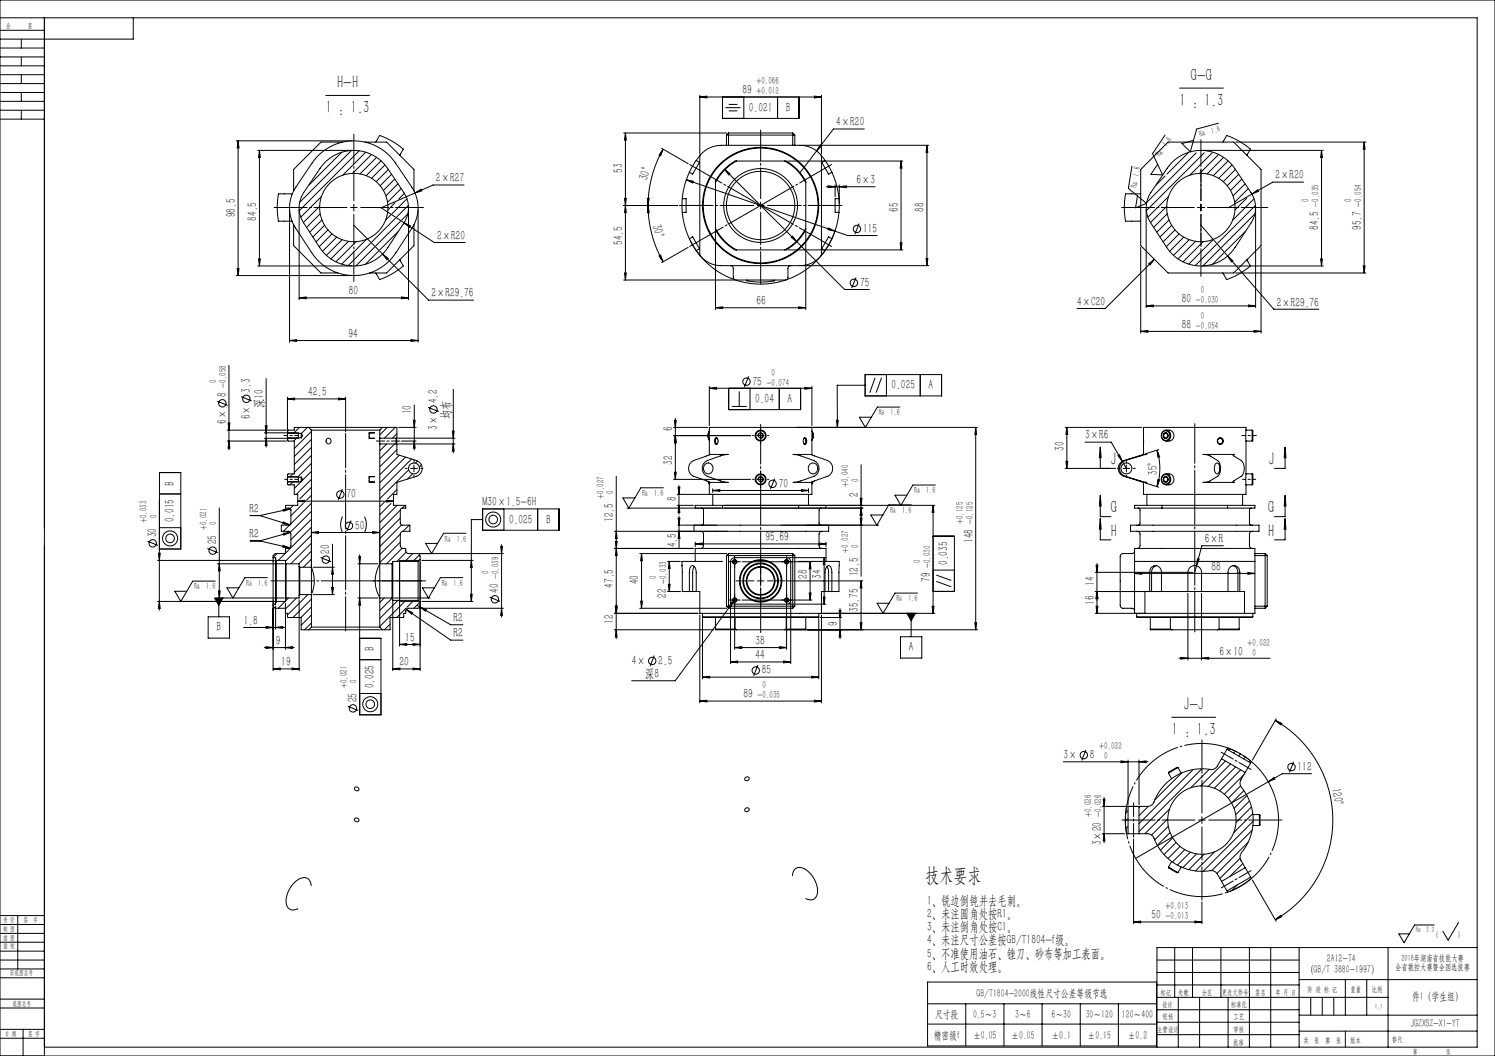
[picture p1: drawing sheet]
<svg xmlns="http://www.w3.org/2000/svg" width="841mm" height="594mm" viewBox="0 0 841 594" stroke-linecap="round" stroke-linejoin="round" font-family="sans-serif">
<g fill="none" stroke="#000" stroke-width=".56">
<path d="M0 0h841v594h-841zM0 10h831v579h-806M0 17h25M25 10v584M75 10v12h-75M0 32h25M0 27h25M0 37h25M12 22v5M12 32v5M0 42h25M0 52h25"/>
<path d="M0 47h25M0 57h25M12 42v5M12 52v5M183 54h25M394 55l4-1v1zM394 55h68M394 54v33M406 55v12h43v-12M410 59h5M418 55v12M437 55v12"/>
<path d="M458 54l4 1h-4zM462 54v33M664 50h24M0 62h25M0 67h25M12 62v5M133 79h65M134 79v76M134 79v4h-1zM193 80h-12l-16 15v12M205 80h12l16 15v12M211 80l2-3a27 27 0 0 1 14 7l-2 3"/>
<path d="M351 75h58M352 75v4h-1zM352 75v83M408 61h9M409 76v6M409 76h38M410 75h36M410 75v7M410 75l-1 1M410 62h5M446 75v7M446 75l1 1"/>
<path d="M447 76v6M486 73h-17l-19 24M655 76l-7 10 6 12h-7l4-6M685 69l-12 4-3 12-5-4 6-2M688 80l2-3a27 27 0 0 1 13 7l-2 3M695 80h73M767 80v74M767 80l1 4h-1zM145 85h53M146 85v65M146 85v4h-1zM179 87a28 28 0 0 1 43 5l10 13a21 21 0 0 1 0 23l-9 14a28 28 0 0 1-48 0l-9-14a21 21 0 0 1 0-23l10-13z"/>
<path d="M184 91a23 23 0 0 1 34 4l9 13a15 15 0 0 1 0 17l-9 14a23 23 0 0 1-38 0l-9-14a16 16 0 0 1 0-17l9-13zM192 86l-18 18M198 85l-29 29M202 85l-34 34M206 86l-13 13M209 87l-11 11M212 89l-9 9M214 90l-8 9M217 93l-8 7M218 95l-6 7M220 98l-6 6M372 83l15 9"/>
<path d="M373 84l-1 4-1-1zM373 84a63 63 0 0 0-8 32M388 97a44 44 0 0 0-4 15M392 90l-4 7M392 90l1 1-3 7-2-1M394 88a15 15 0 0 1 12-6h44a15 15 0 0 1 12 6M394 88l-2 2M394 88v56M407 95l6-4h29a29 29 0 0 1 11 11v27a29 29 0 0 1-11 12h-29a29 29 0 0 1-11-12v-27zM407 95l4 3h-1zM407 95l68 68h14M414 91a28 28 0 0 0-12 12"/>
<path d="M442 91a28 28 0 0 1 11 12M443 91h65M451 82h71M461 81l1 1-3 3zM462 88l2 2M462 88v56M464 90l4 7M464 90l-2 1 4 7 2-1M468 97a44 44 0 0 1 4 15M507 91v4h-1zM507 91v50M521 82l1 4h-1z"/>
<path d="M521 82v67M637 93l-2 13 10 8-6 3 1-7M642 95l15-15h37l15 15v43l-15 16h-37l-15-16zM655 99l-5 5M660 91a23 23 0 0 1 35 4l9 13a15 15 0 0 1 0 17l-9 14a23 23 0 0 1-39 0l-9-14a16 16 0 0 1 0-17l10-13zM668 86l-12 12M673 86l-28 28M677 85h67M677 86l-32 33M682 86l-13 13M686 87l-11 11M688 89l-9 9"/>
<path d="M691 90l-8 9M693 93l-7 7M695 95l-7 7M697 98l-7 6M743 85v65M743 85l1 4h-1zM163 118v75M164 109h-7a29 29 0 0 0 0 15h7M168 118v51M180 116l-9 9M181 111l-12 11M197 117h4"/>
<path d="M199 115v4M222 101l-6 6M222 114l-4 4M224 103l-7 7M226 106l-8 8M228 109l-4 3M229 112l-9 8M230 116l-7 6M230 118v51M233 109l4-3v1zM235 118v75M261 104h-17l-30 13 30 19h18"/>
<path d="M351 112h1v4zM352 116v4h-1zM364 112h1v4zM365 116v4h-1zM365 116a64 64 0 0 0 8 31M381 116h-30M384 119a44 44 0 0 0 4 15M384 112v7M384 112h2v7h-2M386 101l4 1v1zM386 101l91 31h16M426 116h4"/>
<path d="M428 114v4M465 105h27M466 105h4l-4 1zM470 104v7M472 119a44 44 0 0 1-4 15M472 112v7M472 112h-2v7h2M472 105h4v1zM472 104v11M642 109h-8a28 28 0 0 0 0 15h8M645 118v55M656 116l-9 9"/>
<path d="M657 111l-11 11M674 117h3M676 115v4M699 101l-7 6M700 103l-6 7M701 111l-6 7M702 106l-7 8M704 109l3-2 1 1zM704 109l-13 8M705 112l-12 12M706 116l-21 21M706 118v55"/>
<path d="M733 102h-17l-12 7M165 126v12l16 16h9M180 120l-8 8M181 124l-7 7M183 127l-7 6M185 129l-7 7M187 132l-7 7M189 133l-8 8M192 135l-8 9M196 136l-10 10M199 127l16 16M200 136l-11 11"/>
<path d="M206 135l-14 14M208 137l-12 12M211 139l-11 11M220 121l-3 3M222 123l-13 13M224 130l-10 11M225 125l-14 13M227 126h.1M227 125l4 2-1 1zM229 120l-3 4M233 126v12l-16 16h-9M387 139l-15 9"/>
<path d="M388 134l4 7M388 134l2-1 3 7-1 1M402 128a28 28 0 0 0 12 13M402 130v44M445 134l1-1 2 3zM453 128a28 28 0 0 1-11 13M453 130v44M466 128l4 2-4-1zM468 134l-4 7M468 134l-2-1-4 7 2 1M470 129a44 44 0 0 1-39 31 44 44 0 0 1-43-25M483 126l-2 6"/>
<path d="M506 137h1v4zM642 139v48M657 120l-8 8M658 124l-7 7M659 127l-6 6M661 129l-7 7M663 132l-7 7M666 133l-8 8M669 135l-9 9M673 136l-10 10M676 127l41 47h25M677 136l-11 11"/>
<path d="M682 135l-13 14M684 138l-12 11M686 140l-9 10h67M701 130l-12 12M706 120l-19 19M709 139v48M133 155h65M133 151h1v4zM145 150h53M145 146h1v4zM213 141l-7 8M215 143l3 2v1z"/>
<path d="M215 143l26 26h25M225 146l2 3a28 28 0 0 1-14 8l-2-3M351 158h62M351 154h1v4zM371 144l1-1 1 4zM392 141l2 3M394 144a17 17 0 0 0 12 5h44a17 17 0 0 0 12-5M411 149l1 2 1 6 1 1 28-1 1-1v-6l2-1M420 158a28 28 0 0 0 16 0M443 141h65M451 149h71M464 141l-2 3"/>
<path d="M482 156l-3 6M521 145h1l-1 4zM646 148l3-2-2 3zM649 146l-27 28h-16M688 142l-6 7M691 144l3 3h-1zM695 154h73M701 146l2 3a28 28 0 0 1-13 8l-2-3M743 146h1l-1 4zM767 150h1l-1 4zM168 168l4-1v1zM168 168h62"/>
<path d="M226 167l4 1h-4zM402 173h5v1zM402 173h51M449 173h4l-4 1zM645 172h4v1zM645 172h61M702 172h4l-4 1zM163 192l4-1v1zM163 192h72M231 191l4 1h-4zM642 186h4v1zM642 186h67"/>
<path d="M705 186h4l-4 1zM129 205v48M150 213v39M255 219v36M399 218h4v1zM399 218h58M399 217v22M410 218v12h40v-12M421 212l-2 6M422 218v12M438 218v12M453 218h4l-4 1z"/>
<path d="M457 217v22M487 211h43v12h-43zM487 217h-16v23M492 213l-3 8M496 213l-3 8M499 211v12M518 211v12M122 226l6 2M128 238h1v4zM136 223l6 3M149 239h1v4zM162 224h4v1z"/>
<path d="M162 223v22M162 224h32M190 224h4l-4 1zM194 223v20M233 236h1l-1 4zM233 228v25M241 229l6 3M379 236h1v4zM380 235v35M412 229h8M416 220v9M471 236h1l-1 4z"/>
<path d="M506 229h-12l-7 11-4-5h7M128 248h33M128 242h33M129 248v4h-1zM149 243h19v4h-19M150 247v4h-1zM162 246v2h4v19h-4v1M162 246h7M162 242v1M163 246l-1 1M167 246l-2 2M168 240l-3 4"/>
<path d="M169 244v2M169 244h-7v2M169 244l1 1-1 1M173 240l-3 4M174 240h41M174 240h-8v2h-4M174 240l1 2M175 242h39M175 242v91M175 243l-9 9M175 247l-9 10M175 252l-9 9"/>
<path d="M175 256l-9 10M211 243h-3v4h3M214 246v4M214 242v4M214 250v85M214 250h9M214 246h9M215 240h8v6M215 240l-1 2M218 250l-4 4M218 240l-4 5M222 250l-8 8"/>
<path d="M222 240l-6 6M223 246v4M223 250h.1M223 246h.1M223 250v6l11 3a5 5 0 0 1 3 4 5 5 0 0 1-3 5l-11 3v7h-2v6h7v2h-2M223 244l-2 2M223 253l-9 10M224 250h32M224 246h32M224 240h10M225 256l-11 11M226 248h8"/>
<path d="M228 257l-14 15M231 258l-17 18M233 248l1 4h-1zM235 259l-1 2M254 242h1v4zM255 250v4h-1zM379 245h43M379 240h19M380 245v4h-1zM389 260l10-4h11h-4l-8 3a5 5 0 0 0-3 4 5 5 0 0 0 3 5l8 3h4h-11l-9-3a5 5 0 0 1-1-8zM399 256v-16h58v16M399 243a5 5 0 0 0 0 5l-1-3z"/>
<path d="M403 246a1.8 1.8 0 0 1 1 2 1.8 1.8 0 0 1-1 2l-1-2zM404 247a1.6 1.6 0 0 0-2 1 1.6 1.6 0 0 0 2 2v-1M426 245h4M426 245a1.5 1.5 0 0 1 2-2 1.5 1.5 0 0 1 1 2 1.5 1.5 0 0 1-2 2M428 243v4M446 256h10l10 3a5 5 0 0 1 2 4 5 5 0 0 1-2 5l-10 3h-10h4l8-3a5 5 0 0 0 3-5 5 5 0 0 0-3-4l-9-3zM448 240h102M452 247a1.6 1.6 0 0 1 1 1 1.6 1.6 0 0 1-1 2v-1M452 246a1.9 1.9 0 0 1 2 2 1.9 1.9 0 0 1-2 2v-2zM457 243a4 4 0 0 1 0 5 5 5 0 0 0 0-5zM549 240v4h-1zM549 240v114"/>
<path d="M599 240h43M600 259h1l-1 4zM600 240l1 4h-1zM600 240v23M610 249h15l9 14M619 251v6h-1zM619 251v12M629 256h1l1 3zM643 256l-11 3a5 5 0 0 0-3 4 5 5 0 0 0 3 5l11 3M643 256h2l-12 3a5 5 0 0 0-3 4 5 5 0 0 0 3 5l12 3h-2M643 248v8M643 248v1"/>
<path d="M651 253l1 4h-1zM651 253a34 34 0 0 1 0 21M652 253l-8 2M654 243a2.8 2.8 0 0 1 4 0 2.8 2.8 0 0 1 0 4 2.8 2.8 0 0 1-4 0l-1-2zM656 242a3 3 0 0 1 4 2 3 3 0 0 1-2 4M656 248h2M677 256h17l4 3a7 7 0 0 1 0 9l-4 3h-17h3l5-3a7 7 0 0 0 0-9 12 12 0 0 0-8-3zM701 242v25M701 242v-2h-58v8M701 248h3M701 242h3M704 242v6"/>
<path d="M723 251v6h-1zM723 251v12h-6M90 278h12M90 266h12v43h-12zM162 271v2h4v5h1v6h-6v2h2l1 1-1 8h-5v4h4l2 1v7l-1 1h-2v3h-6l-1 2v1M162 268v3M162 271h7M162 268h7M162 268h6v3h-6M165 267l-2 1M165 271l-2 2M169 271l-3 4"/>
<path d="M169 268v3M169 268l1 2-1 1M175 261l-8 7M175 265l-5 6M175 270l-8 8M175 279l-2 2M175 274l-6 7M193 275l-3 6M211 268h-3v3h3M223 275l-5 6M230 264l-16 17M231 263h4"/>
<path d="M232 266l-3 3M233 262v3M237 262l-1 1M347 268v91M373 274h-12l-7 12-4-6h7M379 270h43M379 266h1v4zM381 278h19M381 274h1v4zM382 273v16M398 271l1 1zM399 271v7h58v-7"/>
<path d="M401 276l4-1v1zM401 275v2M401 278v6M401 276h54M426 270h4M426 270a1.5 1.5 0 0 1 2-2 1.5 1.5 0 0 1 1 2 1.5 1.5 0 0 1-2 1M428 268v4M436 269l-3 6M451 275l4 1h-4zM455 275v2M455 278v6M456 261a2.8 2.8 0 0 1 4 3 2.8 2.8 0 0 1-5 2v-3z"/>
<path d="M457 271v1v-1M484 261v63M526 273h-12l-7 11-4-5h7M599 263h29M619 279v6h-1zM619 279v12h6M632 263h4M634 262v3M644 272l8 2M645 278v6M651 270h1l-1 4zM654 267a2.9 2.9 0 0 1 5 3 2.8 2.8 0 0 1-5 2l-1-3z"/>
<path d="M656 267a3 3 0 0 1 4 2 3 3 0 0 1-2 4M656 273h2M684 261a1.5 1.5 0 0 1 2 0 1.5 1.5 0 0 1 0 2 2.5 2.5 0 0 1-2 3 5 5 0 0 1 0-5zM699 278v6M701 267v11h-58v-7M701 273h3M701 267h3M704 267v6M723 279v6h-1zM723 279v12h-6M90 282v61M90 297h12"/>
<path d="M123 286v50M141 290h5M146 290l17 5M158 295v1M159 287l4-1-3 2zM159 294l4 1h-4zM163 299l-17 5M163 286l-17 4M165 284l-2 2M167 282l4-1v1zM167 282h54M171 283l-7 7"/>
<path d="M175 283l-16 16M175 292l-11 12M175 297l-14 14M175 288l-12 11M175 300h39M175 300l4-1v1zM193 291a10 10 0 0 0 0 9M197 293l-2 6M205 291a10 10 0 0 1 0 9M210 299l4 1h-4zM216 282l-2 3M217 281l4 1h-4z"/>
<path d="M220 283l-6 7M223 284l-9 10M225 287v8h6v4h-4M225 287l-11 11M225 291l-11 12M226 295l-12 12M226 286l-1 1M227 299h-1l-1 1M228 284l-2 2M230 295l-3 4M262 300h-12l-7 11-4-5h7M271 286h43v12h-43z"/>
<path d="M271 292h-6v46M283 286v12M302 286v12M347 299v4h-1zM353 286h132M381 284h9M381 295h21M381 291h1v4zM382 284v4h-1zM382 299v4h-1zM382 290v18M394 299h1l1 1v7l-2 1"/>
<path d="M395 286l1 1v7l-1 1M406 284v2M449 284v2M453 295h13v4h-120M462 286l-1 1v7l1 1M462 299h-1v1v7l1 1M465 284v2M484 280h1l-1 4zM484 291h1l-1 4zM484 286l1 4h-1zM494 295h-104v4h13M513 284h-13l-7 11-3-5h7"/>
<path d="M525 284v4h-1zM525 284v61M526 284h-135v2M619 292v6h-1zM619 292v12h6M636 295h72v4h-72zM638 284h68v2h-68zM640 299h1v1v7l-1 1M640 286l1 1v7l-1 1M654 284v2M691 284v2M704 286l-1 1v7l1 1"/>
<path d="M704 299l-1 1v7l1 1M723 292v6h-1zM723 292v12h-6M83 304l6 3M89 315h65M89 311h1v4zM117 309l6 2M122 317h38M123 317l1 4h-1zM141 304h5M146 304l17 4M154 314v26h1v-1"/>
<path d="M154 314h1v1M155 315v24M155 315h.1M155 315v23M155 315h6v2M156 311l-2 3M159 307l4 1h-4zM159 300l4-1-3 2zM160 311l-3 4M161 317v20M161 317h.1M161 317v19"/>
<path d="M161 317h7v2M168 319v16M168 319h1M169 319v15M169 319h6M175 319l1 3a19 19 0 0 1-1 12M175 306l-11 11M175 310l-7 7M175 319h.1M175 301l-14 15M175 314l-4 5M176 319h12"/>
<path d="M180 314l6 2M187 306v28M187 319l1 4h-1zM201 317h12M202 313h1l-1 4zM202 312v90h12v-43h-12M221 317h-7l-1 1a19 19 0 0 0 1 18M221 317v19M221 317v20M221 317h.1M225 300l1 8h2v2l1 1 7 1v3M225 305l-11 11"/>
<path d="M225 300l-11 12M226 308l-9 9M228 311l-5 5M232 311l-4 5M235 316v22M235 316h-14v1M236 315h-11v48M236 311h47M236 312l-4 4M236 315v24l-1-1M236 315l-1 1M236 316v61"/>
<path d="M237 315h29M265 315l1 4h-1zM282 307h1l-1 4zM282 306v41M346 308h44M346 304h1v4zM347 308v4h-1zM360 311h49M361 311v4h-1zM361 311v31M375 316h8M376 316v17"/>
<path d="M376 316l1 4h-1zM391 319l-1 3v11M391 306l4-1v1zM391 316v-8h74v8M391 305v2M391 306h74M406 316h-22v17h4M409 313h38M409 313v28M410 311h36M410 311v31M410 311l-1 2"/>
<path d="M411 316h4M412 314h1h29a2.3 2.3 0 0 1 3 2v22a2.3 2.3 0 0 1-3 2h-29a2.3 2.3 0 0 1-2-2v-22zM413 314v51M417 316h40M442 314v51M444 314h21M446 311v31M446 311l1 2M447 313v28M449 316h23v17h-4M456 316v4h-1zM456 316v22"/>
<path d="M461 305l4 1h-4zM464 314v4h-1zM464 314v26M465 305v2M465 319l1 2v12M525 302h12v31h-12M617 318h1l-1 4zM617 317v28M638 310l-1 1h-6l-1 2v28l1 1h6l1 2M638 316h68M651 318l-2 1-1 2v12M673 318l-1 4"/>
<path d="M674 314h1l-2 4zM688 307h-12l-3 11M693 318l2 1 1 2v12M706 311h6M706 313h7M712 311v31M712 311l1 2M713 313v28M89 338h65M90 338v4h-1zM121 336h4l-2 5zM121 327h-13l-6 11-4-5h7"/>
<path d="M122 336h38M123 332h1l-1 4zM123 336v11M150 325h-12l-7 11-3-5h6M154 339v38M154 340v1M155 338v1M156 338l-1 1M160 338l-3 4M161 337v1h-6M161 339v26M161 336v1"/>
<path d="M162 336l-1 2M167 336l-6 7M168 335v1h-7M168 337v40M169 334h6M169 334l-1 1M173 334l-11 12M175 334v19M175 337l-10 10M176 334h12M187 330h1l-1 4zM201 336h12"/>
<path d="M202 336l1 4h-1zM214 336v17M214 336h7M216 336l-2 3M221 336v1M221 336l-7 7M221 337v40M221 338h14M222 336h20M224 338l-10 10M225 338h11M228 338l-14 14"/>
<path d="M233 338l-4 4M236 339l-3 3M237 338h29M260 325h-12l-7 11-3-5h6M265 334h1l-1 4zM275 336l6 2M360 338h1v4zM375 333h8M376 329h1l-1 4zM388 333v-12a2.2 2.2 0 0 1 2-3l1 1 1 3v11M388 333h4M392 333h2v12h68"/>
<path d="M411 339v34M411 338h4M413 338l-2 4-1-1zM413 338l-33 45h-25M414 337l-1 1M417 338h40M426 327h4M428 325v4M443 327h42M444 340h21M445 339v34M455 334h1v4z"/>
<path d="M463 336h1v4zM464 333v-12a2.4 2.4 0 0 1 3-3l1 3v12M464 333h-2v12M464 333h4M484 327l1 4h-1zM484 327v27M516 334h-13l-6 11-4-6h7M525 321h12M527 327l8 3M527 323l8 3M616 333h37M616 322h55"/>
<path d="M617 333l1 4h-1zM638 323l4-1v1zM638 323h68M653 333h15M653 333v-11a3 3 0 0 0-3-4 3 3 0 0 0-3 4v11h-3v12M668 333v-11a4 4 0 0 1 4-4 4 4 0 0 1 4 4v11M668 333h8M668 334v37M676 333h15M676 334v37M691 333v-11a3 3 0 0 1 3-4 3 3 0 0 1 3 4v11M691 333h6"/>
<path d="M697 333h3v12M702 322l4 1h-4zM117 347h12v12h-12zM137 353h23M150 352l4 1h-4zM154 341l1 1h6M155 353l4-1v1zM155 341v13M161 345h1v2h7v7h5M174 354h41M175 353h39M175 346l-6 6"/>
<path d="M175 341l-6 6M175 350l-4 4M175 353l-1 1M214 353l1 1M219 351l-3 3M228 342l-5 5M229 343l3 2v1zM229 343l25 17h6M235 341h1M236 342h47M236 341l4 2-1 1zM236 341l18 10h6"/>
<path d="M236 341l-1 1h-6l-1 3h-1v2h-8v7h-4M282 342l1 4h-1zM346 345h47M346 354h55M346 341h1v4zM347 354v4h-1zM360 342h49M394 346v49M395 347h66M395 345v2M395 348v34M402 354h11"/>
<path d="M402 347v7h12M409 341h38M409 341l1 1M410 342h36M413 354h1M413 347v7M414 354h28M442 354h11M442 347v7M442 354h.1M442 354h108M447 341l-1 1"/>
<path d="M453 347v7h-11M461 345v2M461 348v34M461 347h13M462 345h64M462 346v49M472 343h1v4zM473 354v4h-1zM473 342v17M484 350h1l-1 4zM507 358h12v12h-12zM510 345h5l-2 4z"/>
<path d="M513 345v13M524 341h1v4zM548 350h1v4zM616 345h27M617 341h1l-1 4zM639 347h66M639 345v2M644 345h-6v-37h68v37h-6M644 345h56M647 354h11M647 347v7h12M658 347v7"/>
<path d="M658 354h1M659 354h26M686 354h11M686 354h-1M686 347v7M697 347v7h-12M705 345v2M706 342h6M706 341h7M713 341l-1 1M149 364h17M150 364h4l-4 1z"/>
<path d="M154 376h4v1zM154 376h14M161 364h4v1zM164 376h4l-4 1zM202 371h12M221 376h4v1zM221 376h15M225 363l4-1v1zM225 363h11M232 376h4l-4 1zM232 362l4 1h-4zM368 369l-2 6"/>
<path d="M411 372h4v1zM411 372h34M413 364h4v1zM413 364h29M426 374l-2 6M439 364h3l-3 1zM441 372h4l-4 1zM663 370h51M664 370h4l-4 1zM676 370h4v1zM196 397l6 3M202 390h12"/>
<path d="M394 394h4v1zM394 394h68M395 381l4-1v1zM395 381h66M457 380l4 1h-4zM458 394h4l-4 1zM659 403h25M717 405l4 2v1zM717 405a65 65 0 0 1 0 112M718 404l-14 24M598 429h48M611 422l-2 6"/>
<path d="M631 428l4 1h-4zM635 428v25M641 429l4-1v1zM641 428v25M657 435l2 3M663 432l-6 3M663 432l-5 2-1 1M663 432l1 3M665 435l-15 15M671 433l-30 30M676 432l-35 36M680 433l-10 10"/>
<path d="M687 427l-2 4a4 4 0 0 1-4 2 30 30 0 0 0-33 20l-2 1h-5M687 427l13 8M689 428l-14 14M690 421l-3 6M690 421h1a43 43 0 0 1 13 7v1M690 421l14 8M692 421l-1 1M692 430l-12 12M695 423l-1 1M695 431l-12 12M698 424l-1 1M698 433l-12 12"/>
<path d="M700 436l-11 11M700 435l-2 4a4 4 0 0 0 0 4 29 29 0 0 1 0 38v2l2 5M701 426l-1 1M703 428l-1 1M704 429l-4 6M713 440l4-3v1zM713 440l-74 43M728 429l-3 5M738 435h-17l-8 5M620 454h20M621 450h1l-1 4zM621 449v25"/>
<path d="M634 454a44 44 0 0 0 0 15h1M635 456l-2 1M641 454h-6v15M641 454v15M641 454h.1M646 454l-5 5M658 455l-14 14M676 459v4M698 442l-7 7M700 445l-7 7M701 447l-7 8M703 451l-8 7"/>
<path d="M704 454l-9 9M705 458l-11 10M705 458h3M708 458v6M620 469h13M621 469l1 4h-1zM635 469h6M635 460l-2 2M635 465l-2 1M638 472v48M641 469h5a4 4 0 0 1 3 2 30 30 0 0 0 34 19l1 1 3 5M657 461l-9 9"/>
<path d="M657 465l-7 7M658 468l-7 7M660 471l-7 7M662 474l-7 7M664 476l-7 7M667 478l-7 7M670 479l-8 8M674 461h4M683 479l-10 11M702 474l-17 17M704 467l-22 23M705 464h3"/>
<path d="M705 462l-28 28M175 498a4 4 0 0 0-3-4 4 4 0 0 0-5 1 14 14 0 0 0-5 15 4 4 0 0 0 6 1M446 493a4 4 0 0 1 3-5 4 4 0 0 1 5 1 14 14 0 0 1 5 15 4 4 0 0 1-6 1M657 488l6 3M659 485l-2 3M664 488l-1 3M673 480l-8 8M677 480l-8 9M687 496l3 5M696 498l-3 3M698 483l-12 11M699 486l-7 7"/>
<path d="M700 488l4 5M700 488l-13 8M704 493v1a43 43 0 0 1-13 8l-1-1M704 493l-14 8M704 495l14 23M0 515h25M10 515v30M638 519l4-1v1zM638 519h38M672 518l4 1h-4zM676 507v13M717 517l4-2v1z"/>
<path d="M821 519l-6 10-3-5M0 535h25M0 530h25M0 525h25M0 520h25M661 533v28M671 533v28M687 533v28M703 533v56M715 533v56M731 533v56M781 533v56"/>
<path d="M807 520h-11l-6 10-3-5h6M831 533h-180v56M0 540h25M0 550h25M0 545h25M522 552h129v36h-129zM651 554h80M651 540h80M651 547h80M731 551h100M757 551v20M769 551v20"/>
<path d="M0 579h25M0 567h25M0 562h25M13 579v15M522 576h129M522 565h129M543 565v23M565 565v23M586 565v23M608 565v23M629 565v23M651 561h130"/>
<path d="M651 568h80M651 575h80M663 561v28M675 561v28M691 561v28M731 571h100M737 561v10M744 561v10M750 561v10M831 580h-100M0 584h25M651 582h80"/>
<circle cx="199" cy="117" r="19"/>
<circle cx="428" cy="116" r="33"/>
<circle cx="428" cy="116" r="21"/>
<circle cx="428" cy="116" r="32"/>
<circle cx="428" cy="116" r="19"/>
<circle cx="676" cy="117" r="19"/>
<circle cx="482" cy="129" r="2.1"/>
<circle cx="480" cy="159" r="2.1"/>
<circle cx="420" cy="215" r="2.1"/>
<circle cx="125" cy="227" r="2.1"/>
<circle cx="139" cy="224" r="2.1"/>
<circle cx="244" cy="230" r="2.1"/>
<circle cx="185" cy="248" r="1.5"/>
<circle cx="428" cy="245" r="1.3"/>
<circle cx="428" cy="245" r="2.7"/>
<circle cx="428" cy="245" r="3"/>
<circle cx="656" cy="245" r="1.2"/>
<circle cx="656" cy="245" r="1.4"/>
<circle cx="656" cy="245" r="2.5"/>
<circle cx="686" cy="248" r="1.5"/>
<circle cx="686" cy="248" r="1.8"/>
<circle cx="191" cy="278" r="2.1"/>
<circle cx="233" cy="263" r="3"/>
<circle cx="398" cy="263" r="2.9"/>
<circle cx="428" cy="270" r="1.3"/>
<circle cx="428" cy="270" r="3"/>
<circle cx="428" cy="270" r="2.7"/>
<circle cx="435" cy="272" r="2.1"/>
<circle cx="634" cy="263" r="3"/>
<circle cx="656" cy="270" r="1.2"/>
<circle cx="656" cy="270" r="1.4"/>
<circle cx="656" cy="270" r="2.5"/>
<circle cx="196" cy="296" r="2.1"/>
<circle cx="277" cy="292" r="4"/>
<circle cx="277" cy="292" r="2.4"/>
<circle cx="86" cy="306" r="2.1"/>
<circle cx="96" cy="303" r="4"/>
<circle cx="96" cy="303" r="2.4"/>
<circle cx="120" cy="310" r="2.1"/>
<circle cx="183" cy="315" r="2.1"/>
<circle cx="413" cy="316" r="1"/>
<circle cx="413" cy="316" r="1.2"/>
<circle cx="442" cy="316" r="1.2"/>
<circle cx="443" cy="316" r="1"/>
<circle cx="278" cy="337" r="2.1"/>
<circle cx="413" cy="338" r="1"/>
<circle cx="413" cy="338" r="1.2"/>
<circle cx="428" cy="327" r="10"/>
<circle cx="428" cy="327" r="12"/>
<circle cx="428" cy="327" r="8"/>
<circle cx="442" cy="338" r="1.2"/>
<circle cx="443" cy="338" r="1"/>
<circle cx="367" cy="372" r="2.1"/>
<circle cx="425" cy="377" r="2.1"/>
<circle cx="199" cy="398" r="2.1"/>
<circle cx="208" cy="396" r="4"/>
<circle cx="208" cy="396" r="2.4"/>
<circle cx="420" cy="438" r="1.2"/>
<circle cx="610" cy="425" r="2.1"/>
<circle cx="727" cy="431" r="2.1"/>
<circle cx="201" cy="444" r="1.2"/>
<circle cx="420" cy="456" r="1.2"/>
<circle cx="201" cy="461" r="1.2"/>
<circle cx="676" cy="461" r="19"/>
</g>
<path d="M717 449a43 43 0 0 0-72-18 43 43 0 0 0 20 72 43 43 0 0 0 53-52l-1-2" fill="none" stroke="#000" stroke-width=".56" stroke-dasharray="30.5 1.3 1.3 1.3" stroke-dashoffset="-.1" stroke-linecap="butt"/>
<path d="M424 327h-10M428 323v-10M428 331v10M432 327h10" fill="none" stroke="#000" stroke-width=".56" stroke-dasharray="30.5 1.3 1.3 1.3" stroke-dashoffset="27.4"/>
<g fill="none" stroke="#000" stroke-width=".56" stroke-dasharray="30.5 1.3 1.3 1.3">
<path d="M233 260v-2M424 245h-1M428 241v-1M428 249v1M432 245h1M634 260v-2M229 263h-1M233 267v1M237 263h1M424 270h-1M428 266v-1M428 273v1"/>
<path d="M432 270h1M630 263h-1M634 267v1M637 263h2M411 316h-1M413 314v-1M413 318v1M415 316h1M441 316h-1M443 314v-1M443 318v1M444 316h1"/>
<path d="M411 338h-1M413 336v-2M413 339v2M415 338h1M441 338h-2M443 336v-2M443 339v2M444 338h2"/>
</g>
<path d="M676 113v-34" fill="none" stroke="#000" stroke-width=".56" stroke-dasharray="30.5 1.3 1.3 1.3" stroke-dashoffset="15.2"/>
<path d="M672 117h-41" fill="none" stroke="#000" stroke-width=".56" stroke-dasharray="30.5 1.3 1.3 1.3" stroke-dashoffset="12"/>
<path d="M676 121v34" fill="none" stroke="#000" stroke-width=".56" stroke-dasharray="30.5 1.3 1.3 1.3" stroke-dashoffset="14.9"/>
<path d="M679 117h34" fill="none" stroke="#000" stroke-width=".56" stroke-dasharray="30.5 1.3 1.3 1.3" stroke-dashoffset="15.5"/>
<path d="M672 117h-18M676 113v-17M679 117h18M676 121v17" fill="none" stroke="#000" stroke-width=".56" stroke-dasharray="30.5 1.3 1.3 1.3" stroke-dashoffset="23.7"/>
<path d="M199 113v-38" fill="none" stroke="#000" stroke-width=".56" stroke-dasharray="30.5 1.3 1.3 1.3" stroke-dashoffset="13.7"/>
<path d="M195 117h-41" fill="none" stroke="#000" stroke-width=".56" stroke-dasharray="30.5 1.3 1.3 1.3" stroke-dashoffset="11.9"/>
<path d="M199 121v37" fill="none" stroke="#000" stroke-width=".56" stroke-dasharray="30.5 1.3 1.3 1.3" stroke-dashoffset="13.5"/>
<path d="M203 117h35" fill="none" stroke="#000" stroke-width=".56" stroke-dasharray="30.5 1.3 1.3 1.3" stroke-dashoffset="14.7"/>
<path d="M676 457v-41M672 461h-41M676 465v41M680 461h41" fill="none" stroke="#000" stroke-width=".56" stroke-dasharray="30.5 1.3 1.3 1.3" stroke-dashoffset="11.8"/>
<path d="M428 112v-39" fill="none" stroke="#000" stroke-width=".56" stroke-dasharray="30.5 1.3 1.3 1.3" stroke-dashoffset="13.1"/>
<path d="M424 116h-42M432 116h42" fill="none" stroke="#000" stroke-width=".56" stroke-dasharray="30.5 1.3 1.3 1.3" stroke-dashoffset="11.4"/>
<path d="M428 119v41" fill="none" stroke="#000" stroke-width=".56" stroke-dasharray="30.5 1.3 1.3 1.3" stroke-dashoffset="12.2"/>
<path d="M687 423l17 10M638 471v-19M687 499l17-9" fill="none" stroke="#000" stroke-width=".56" stroke-dasharray="30.5 1.3 1.3 1.3" stroke-dashoffset="22.7"/>
<path d="M168 245h-8M699 245h8" fill="none" stroke="#000" stroke-width=".56" stroke-dasharray="30.5 1.3 1.3 1.3" stroke-dashoffset="28.3"/>
<path d="M168 270h-8M699 270h7" fill="none" stroke="#000" stroke-width=".56" stroke-dasharray="30.5 1.3 1.3 1.3" stroke-dashoffset="28.7"/>
<path d="M194 355v-111" fill="none" stroke="#000" stroke-width=".56" stroke-dasharray="30.5 1.3 1.3 1.3" stroke-dashoffset="11.1"/>
<path d="M239 327h-87" fill="none" stroke="#000" stroke-width=".56" stroke-dasharray="30.5 1.3 1.3 1.3" stroke-dashoffset="6"/>
<path d="M237 327h-27" fill="none" stroke="#000" stroke-width=".56" stroke-dasharray="30.5 1.3 1.3 1.3" stroke-dashoffset="18.7"/>
<path d="M225 248h-13" fill="none" stroke="#000" stroke-width=".56" stroke-dasharray="30.5 1.3 1.3 1.3" stroke-dashoffset="25.8"/>
<path d="M672 238v117M428 356v-117" fill="none" stroke="#000" stroke-width=".56" stroke-dasharray="30.5 1.3 1.3 1.3" stroke-dashoffset="8.1"/>
<path d="M427 115l-39-22" fill="none" stroke="#000" stroke-width=".56" stroke-dasharray="30.5 1.3 1.3 1.3" stroke-dashoffset="9.6"/>
<path d="M429 115l-41 24" fill="none" stroke="#000" stroke-width=".56" stroke-dasharray="30.5 1.3 1.3 1.3" stroke-dashoffset="8.8"/>
<path d="M429 115l39-22" fill="none" stroke="#000" stroke-width=".56" stroke-dasharray="30.5 1.3 1.3 1.3" stroke-dashoffset="9.7"/>
<path d="M428 116l40 23" fill="none" stroke="#000" stroke-width=".56" stroke-dasharray="30.5 1.3 1.3 1.3" stroke-dashoffset="9.5"/>
<path d="M757 580v9" fill="none" stroke="#0a0605" stroke-width=".56"/>
<path d="M208 243v4M208 268v3" fill="none" stroke="#000" stroke-width=".56" stroke-dasharray="1.3 .6"/>
<g fill="#000">
<path d="M471 236h1l-1 4zM121 336h4l-2 5zM510 345h5l-2 4zM713 440l4-3v1z"/>
<path d="M373 84l-1 4-1-1zM364 112h1v4z"/>
<path d="M365 116v4h-1zM371 144l1-1 1 4z"/>
<path d="M466 105h4l-4 1zM472 105h4v1z"/>
<path d="M767 150h1l-1 4zM767 80l1 4h-1zM743 146h1l-1 4zM743 85l1 4h-1zM145 146h1v4zM146 85v4h-1zM133 151h1v4zM134 79v4h-1zM621 469l1 4h-1zM621 450h1l-1 4z"/>
<path d="M402 173h5v1zM449 173h4l-4 1zM638 519l4-1v1zM672 518l4 1h-4z"/>
<path d="M642 186h4v1zM705 186h4l-4 1zM645 172h4v1zM702 172h4l-4 1zM168 168l4-1v1zM226 167l4 1h-4zM163 192l4-1v1zM231 191l4 1h-4z"/>
<path d="M162 224h4v1zM190 224h4l-4 1zM221 376h4v1zM232 376h4l-4 1z"/>
<path d="M233 248l1 4h-1zM233 236h1l-1 4z"/>
<path d="M379 266h1v4zM380 245v4h-1z"/>
<path d="M651 270h1l-1 4zM651 253l1 4h-1z"/>
<path d="M723 279v6h-1zM619 279v6h-1z"/>
<path d="M159 300l4-1-3 2zM159 307l4 1h-4zM159 287l4-1-3 2zM159 294l4 1h-4z"/>
<path d="M175 300l4-1v1zM210 299l4 1h-4z"/>
<path d="M484 286l1 4h-1zM484 280h1l-1 4zM255 250v4h-1zM254 242h1v4zM150 247v4h-1zM149 239h1v4zM129 248v4h-1zM128 238h1v4zM600 259h1l-1 4zM600 240l1 4h-1zM617 341h1l-1 4zM617 333l1 4h-1zM351 112h1v4zM352 75v4h-1zM351 154h1v4zM352 116v4h-1z"/>
<path d="M723 292v6h-1zM619 292v6h-1zM723 251v6h-1zM619 251v6h-1z"/>
<path d="M89 311h1v4zM90 338v4h-1zM123 317l1 4h-1zM123 332h1l-1 4zM202 313h1l-1 4zM202 336l1 4h-1zM282 307h1l-1 4zM282 342l1 4h-1zM617 318h1l-1 4zM617 333l1 4h-1zM507 91v4h-1zM506 137h1v4zM521 82l1 4h-1zM521 145h1l-1 4z"/>
<path d="M347 308v4h-1zM346 341h1v4zM484 286l1 4h-1zM484 291h1l-1 4zM381 274h1v4zM382 284v4h-1zM376 316l1 4h-1zM376 329h1l-1 4z"/>
<path d="M187 330h1l-1 4zM187 319l1 4h-1z"/>
<path d="M413 338l-3 3 1 1zM399 218h4v1zM453 218h4l-4 1zM265 315l1 4h-1zM265 334h1l-1 4zM236 341l3 3 1-1zM229 343l3 3v-1zM167 282l4-1v1zM217 281l4 1h-4zM150 352l4 1h-4zM155 353l4-1v1zM150 364h4l-4 1zM161 364h4v1zM154 376h4v1zM164 376h4l-4 1zM629 256l2 3-1-3zM664 370h4l-4 1zM676 370h4v1zM674 314l-1 4 2-4zM407 95l3 3h1zM446 133l-1 1 3 2zM386 101l4 2v-1zM466 128v1l4 1zM394 55l4-1v1zM458 54l4 1h-4zM461 81l-2 4 3-3zM646 148l3-2-2 3zM704 109l4-1-1-1zM691 144l2 3h1zM227 125l3 3 1-1zM233 109l4-2v-1zM215 143l3 3v-1z"/>
<path d="M455 334h1v4zM456 316v4h-1z"/>
<path d="M638 323l4-1v1zM702 322l4 1h-4z"/>
<path d="M548 350h1v4zM549 240v4h-1zM473 354v4h-1zM472 343h1v4zM360 338h1v4zM361 311v4h-1zM347 354v4h-1zM346 341h1v4zM380 245v4h-1zM379 236h1v4zM346 304h1v4zM347 299v4h-1zM484 350h1l-1 4zM484 327l1 4h-1zM382 299v4h-1zM381 291h1v4zM463 336h1v4zM464 314v4h-1zM524 341h1v4zM525 284v4h-1z"/>
<path d="M232 362l4 1h-4zM225 363l4-1v1z"/>
<path d="M394 394h4v1zM458 394h4l-4 1z"/>
<path d="M395 381l4-1v1zM457 380l4 1h-4zM411 372h4v1zM441 372h4l-4 1zM401 276l4-1v1zM451 275l4 1h-4zM413 364h4v1zM439 364h3l-3 1zM391 306l4-1v1zM461 305l4 1h-4z"/>
<path d="M641 429l4-1v1zM631 428l4 1h-4z"/>
<path d="M717 517l4-2v1zM717 405l4 2v1z"/>
</g>
<text font-size="11.3" x="521" y="496">技术要求</text>
<g font-size="10">
<text x="670" y="46">G-G</text>
<text x="190" y="50">H-H</text>
<text x="664" y="59">1 : 1.3</text>
<text x="183" y="64">1 : 1.3</text>
<text x="625" y="262">J</text>
<text x="714" y="262">J</text>
<text x="625" y="289">G</text>
<text x="713" y="289">G</text>
<text x="625" y="302">H</text>
<text x="713" y="302">H</text>
<text x="666" y="399">J-J</text>
<text x="659" y="413">1 : 1.3</text>
</g>
<g font-size="7.5">
<text x="418" y="53">89</text>
<text x="421" y="63">0.021</text>
<text x="442" y="63">B</text>
<text x="470" y="71">4×R20</text>
<text x="350" y="97" transform="rotate(-90 350 97)">53</text>
<text x="718" y="101">2×R20</text>
<text x="245" y="103">2×R27</text>
<text x="364" y="102" transform="rotate(-73 364 102)">30°</text>
<text x="482" y="104">6×3</text>
<text x="505" y="119" transform="rotate(-90 505 119)">65</text>
<text x="520" y="119" transform="rotate(-90 520 119)">88</text>
<text x="132" y="122" transform="rotate(-90 132 122)">98.5</text>
<text x="144" y="124" transform="rotate(-90 144 124)">84.5</text>
<text x="367" y="127" transform="rotate(74 367 127)">30°</text>
<text x="486" y="131">115</text>
<text x="742" y="129" transform="rotate(-90 742 129)">84.5</text>
<text x="766" y="129" transform="rotate(-90 766 129)">95.7</text>
<text x="246" y="135">2×R20</text>
<text x="350" y="138" transform="rotate(-90 350 138)">54.5</text>
<text x="484" y="161">75</text>
<text x="196" y="166">80</text>
<text x="243" y="167">2×R29.76</text>
<text x="426" y="172">66</text>
<text x="606" y="172">4×C20</text>
<text x="665" y="171">80</text>
<text x="718" y="172">2×R29.76</text>
<text x="665" y="185">88</text>
<text x="196" y="190">94</text>
<text x="141" y="221" transform="rotate(-90 141 221)">3.3</text>
<text x="423" y="217">75</text>
<text x="502" y="219">0.025</text>
<text x="522" y="219">A</text>
<text x="127" y="223" transform="rotate(-90 127 223)">8</text>
<text x="173" y="223">42.5</text>
<text x="246" y="227" transform="rotate(-90 246 227)">4.2</text>
<text x="425" y="227">0.04</text>
<text x="443" y="227">A</text>
<text x="148" y="230" transform="rotate(-90 148 230)">深10</text>
<text x="232" y="233" transform="rotate(-90 232 233)">10</text>
<text x="127" y="238" transform="rotate(-90 127 238)">6×</text>
<text x="141" y="236" transform="rotate(-90 141 236)">6×</text>
<text x="254" y="236" transform="rotate(-90 254 236)">均布</text>
<text x="246" y="242" transform="rotate(-90 246 242)">3×</text>
<text x="378" y="242" transform="rotate(-90 378 242)">6</text>
<text x="610" y="247">3×R6</text>
<text x="599" y="254" transform="rotate(-90 599 254)">30</text>
<text x="378" y="262" transform="rotate(-90 378 262)">32</text>
<text x="651" y="267" transform="rotate(-93 651 267)">35°</text>
<text x="98" y="273" transform="rotate(-90 98 273)">B</text>
<text x="438" y="274">70</text>
<text x="195" y="280">70</text>
<text x="380" y="282" transform="rotate(-90 380 282)">8</text>
<text x="483" y="279" transform="rotate(-90 483 279)">2</text>
<text x="272" y="285">M30×1.5-6H</text>
<text x="98" y="294" transform="rotate(-90 98 294)">0.015</text>
<text x="140" y="288">R2</text>
<text x="345" y="294" transform="rotate(-90 345 294)">12.5</text>
<text x="200" y="298">50</text>
<text x="286" y="294">0.025</text>
<text x="307" y="294">B</text>
<text x="88" y="302" transform="rotate(-90 88 302)">30</text>
<text x="140" y="303">R2</text>
<text x="431" y="304">95.69</text>
<text x="547" y="305" transform="rotate(-90 547 305)">148</text>
<text x="678" y="305">6×R</text>
<text x="122" y="306" transform="rotate(-90 122 306)">25</text>
<text x="186" y="311" transform="rotate(-90 186 311)">20</text>
<text x="381" y="308" transform="rotate(-90 381 308)">4.5</text>
<text x="533" y="318" transform="rotate(-90 533 318)">0.035</text>
<text x="681" y="321">88</text>
<text x="359" y="329" transform="rotate(-90 359 329)">40</text>
<text x="454" y="326" transform="rotate(-90 454 326)">28</text>
<text x="462" y="326" transform="rotate(-90 462 326)">34</text>
<text x="483" y="324" transform="rotate(-90 483 324)">12.5</text>
<text x="523" y="327" transform="rotate(-90 523 327)">79</text>
<text x="616" y="330" transform="rotate(-90 616 330)">14</text>
<text x="281" y="334" transform="rotate(-90 281 334)">40</text>
<text x="345" y="331" transform="rotate(-90 345 331)">47.5</text>
<text x="375" y="336" transform="rotate(-90 375 336)">22</text>
<text x="616" y="340" transform="rotate(-90 616 340)">16</text>
<text x="483" y="344" transform="rotate(-90 483 344)">35.75</text>
<text x="137" y="351">1.8</text>
<text x="255" y="350">R2</text>
<text x="345" y="351" transform="rotate(-90 345 351)">12</text>
<text x="471" y="352" transform="rotate(-90 471 352)">9</text>
<text x="122" y="355">B</text>
<text x="255" y="359">R2</text>
<text x="155" y="363">9</text>
<text x="228" y="361">15</text>
<text x="425" y="363">38</text>
<text x="211" y="366" transform="rotate(-90 211 366)">B</text>
<text x="425" y="371">44</text>
<text x="511" y="366">A</text>
<text x="686" y="369">6×10</text>
<text x="158" y="375">19</text>
<text x="225" y="375">20</text>
<text x="355" y="374">4×</text>
<text x="370" y="374">2.5</text>
<text x="363" y="381">深8</text>
<text x="429" y="379">85</text>
<text x="211" y="387" transform="rotate(-90 211 387)">0.025</text>
<text x="201" y="395" transform="rotate(-90 201 395)">25</text>
<text x="418" y="393">89</text>
<text x="598" y="427">3×</text>
<text x="613" y="427">8</text>
<text x="730" y="434">112</text>
<text x="749" y="444" transform="rotate(80 749 444)">120°</text>
<text x="620" y="476" transform="rotate(-90 620 476)">3×20</text>
<text x="522" y="509">1、锐边倒钝并去毛刺。</text>
<text x="522" y="516">2、未注圆角处按R1。</text>
<text x="648" y="517">50</text>
<text x="522" y="524">3、未注倒角处按C1。</text>
<text x="522" y="531">4、未注尺寸公差按GB/T1804-f级。</text>
<text x="522" y="539">5、不准使用油石、锉刀、砂布等加工表面。</text>
<text x="522" y="546">6、人工时效处理。</text>
</g>
<g font-size="6.3">
<text x="746" y="541">2A12-T4</text>
<text x="738" y="547">(GB/T 3880-1997）</text>
<text x="549" y="561">GB/T1804-2000线性尺寸公差等级节选</text>
<text x="794" y="562">件1（学生组）</text>
<text x="526" y="573">尺寸段</text>
<text x="547" y="573">0.5～3</text>
<text x="571" y="573">3～6</text>
<text x="591" y="573">6～30</text>
<text x="611" y="573">30～120</text>
<text x="631" y="573">120～400</text>
<text x="794" y="577">JGZXSZ-X1-YT</text>
<text x="525" y="585">精密级f</text>
<text x="547" y="585">±0.05</text>
<text x="569" y="585">±0.05</text>
<text x="591" y="585">±0.1</text>
<text x="612" y="585">±0.15</text>
<text x="634" y="585">±0.2</text>
</g>
<g font-size="5.6">
<text x="426" y="47">+0.066</text>
<text x="426" y="53">+0.012</text>
<text x="736" y="113" transform="rotate(-90 736 113)">0</text>
<text x="760" y="113" transform="rotate(-90 760 113)">0</text>
<text x="742" y="116" transform="rotate(-90 742 116)">-0.035</text>
<text x="766" y="116" transform="rotate(-90 766 116)">-0.054</text>
<text x="676" y="165">0</text>
<text x="673" y="171">-0.030</text>
<text x="676" y="179">0</text>
<text x="673" y="185">-0.054</text>
<text x="122" y="215" transform="rotate(-90 122 215)">0</text>
<text x="434" y="211">0</text>
<text x="127" y="218" transform="rotate(-90 127 218)">-0.058</text>
<text x="431" y="217">-0.074</text>
<text x="477" y="274" transform="rotate(-90 477 274)">+0.040</text>
<text x="483" y="271" transform="rotate(-90 483 271)">0</text>
<text x="340" y="281" transform="rotate(-90 340 281)">+0.027</text>
<text x="345" y="278" transform="rotate(-90 345 278)">0</text>
<text x="88" y="291" transform="rotate(-90 88 291)">0</text>
<text x="83" y="294" transform="rotate(-90 83 294)">+0.033</text>
<text x="116" y="298" transform="rotate(-90 116 298)">+0.021</text>
<text x="122" y="296" transform="rotate(-90 122 296)">0</text>
<text x="542" y="295" transform="rotate(-90 542 295)">+0.125</text>
<text x="547" y="295" transform="rotate(-90 547 295)">-0.125</text>
<text x="477" y="311" transform="rotate(-90 477 311)">+0.027</text>
<text x="483" y="308" transform="rotate(-90 483 308)">0</text>
<text x="518" y="317" transform="rotate(-90 518 317)">0</text>
<text x="275" y="323" transform="rotate(-90 275 323)">0</text>
<text x="523" y="320" transform="rotate(-90 523 320)">-0.030</text>
<text x="281" y="326" transform="rotate(-90 281 326)">-0.039</text>
<text x="369" y="326" transform="rotate(-90 369 326)">0</text>
<text x="375" y="328" transform="rotate(-90 375 328)">-0.033</text>
<text x="702" y="363">+0.022</text>
<text x="705" y="369">0</text>
<text x="195" y="387" transform="rotate(-90 195 387)">+0.021</text>
<text x="201" y="384" transform="rotate(-90 201 384)">0</text>
<text x="429" y="387">0</text>
<text x="426" y="393">-0.035</text>
<text x="618" y="421">+0.022</text>
<text x="621" y="427">0</text>
<text x="614" y="460" transform="rotate(-90 614 460)">+0.026</text>
<text x="620" y="460" transform="rotate(-90 620 460)">-0.026</text>
<text x="656" y="511">+0.013</text>
<text x="656" y="517">-0.013</text>
</g>
<g font-size="5">
<text x="675" y="77" transform="rotate(-15 675 77)">Ra</text>
<text x="682" y="75" transform="rotate(-15 682 75)">1.6</text>
<text x="656" y="83" transform="rotate(-56 656 83)">1.6</text>
<text x="653" y="88" transform="rotate(-56 653 88)">Ra</text>
<text x="641" y="99" transform="rotate(-81 641 99)">1.6</text>
<text x="640" y="106" transform="rotate(-81 640 106)">Ra</text>
<text x="494" y="234">Ra</text>
<text x="501" y="234">1.6</text>
<text x="361" y="279">Ra</text>
<text x="368" y="279">1.6</text>
<text x="514" y="278">Ra</text>
<text x="521" y="278">1.6</text>
<text x="501" y="289">Ra</text>
<text x="507" y="289">1.6</text>
<text x="250" y="305">Ra</text>
<text x="257" y="305">1.6</text>
<text x="139" y="330">Ra</text>
<text x="145" y="330">1.6</text>
<text x="248" y="330">Ra</text>
<text x="255" y="330">1.6</text>
<text x="109" y="332">Ra</text>
<text x="116" y="332">1.6</text>
<text x="504" y="338">Ra</text>
<text x="511" y="338">1.6</text>
<text x="785" y="545">全省数控大赛暨全国选拔赛</text>
<text x="788" y="540">2018年湖南省技能大赛</text>
</g>
<g font-size="4.4">
<text x="796" y="524">Ra 3.2</text>
<text x="808" y="527">(</text>
<text x="820" y="527">)</text>
<text x="736" y="558">阶 段 标 记</text>
<text x="760" y="558">重量</text>
<text x="772" y="558">比例</text>
<text x="653" y="559">标记</text>
<text x="663" y="559">处数</text>
<text x="676" y="559">分区</text>
<text x="687" y="559">更改文件号</text>
<text x="706" y="559">签名</text>
<text x="717" y="559">年 月 日</text>
<text x="654" y="566">设计</text>
<text x="692" y="566">标准化</text>
<text x="773" y="567">1:1</text>
<text x="654" y="573">校核</text>
<text x="694" y="573">工艺</text>
<text x="651" y="580">主管设计</text>
<text x="694" y="581">审核</text>
<text x="694" y="588">批准</text>
<text x="733" y="587">共 张</text>
<text x="746" y="587">第 张</text>
<text x="759" y="587">版本</text>
<text x="783" y="586">替代</text>
</g>
<g font-size="3.9">
<text x="3" y="16">会</text>
<text x="16" y="16">签</text>
<text x="2" y="519">责 任</text>
<text x="13" y="519">签 字</text>
<text x="2" y="524">制 图</text>
<text x="2" y="533">描 校</text>
<text x="2" y="528">描 图</text>
<text x="5" y="549">旧底图总号</text>
<text x="7" y="566">底图总号</text>
<text x="3" y="583">日 期</text>
<text x="16" y="583">签 字</text>
<text x="795" y="593">第</text>
<text x="814" y="593">张</text>
</g>
</svg>
